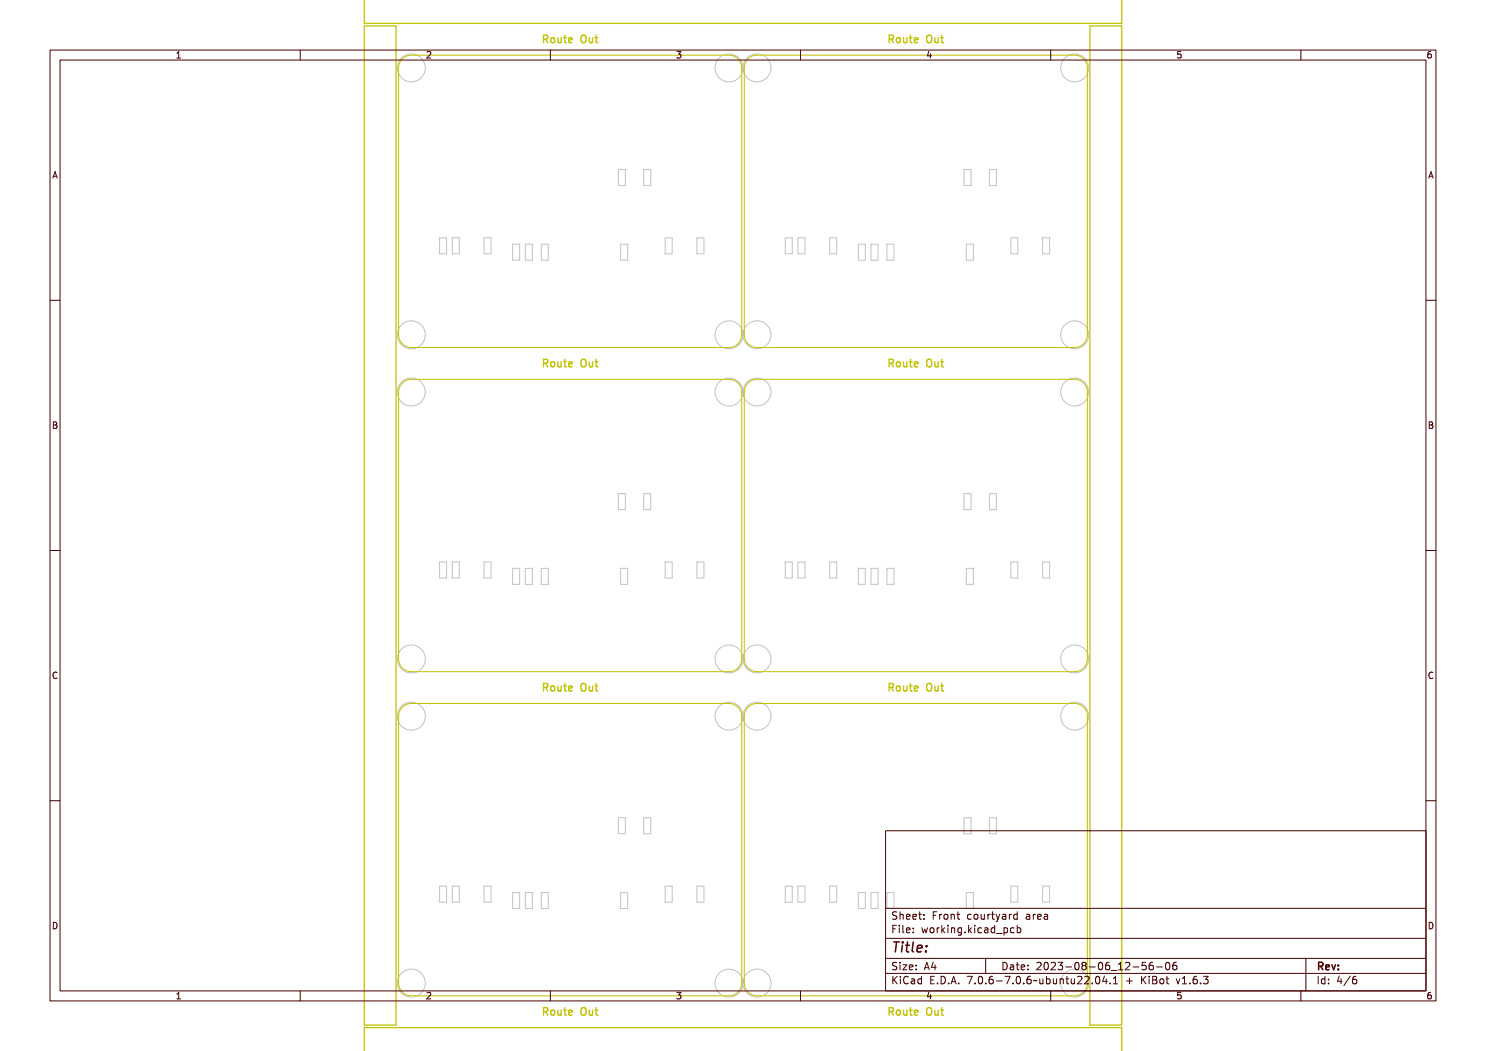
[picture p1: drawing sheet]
<svg xmlns="http://www.w3.org/2000/svg" width="297mm" height="210mm" viewBox="0 0 297 210" stroke-linecap="round" stroke-linejoin="round" font-family="sans-serif">
<g fill="none" stroke="#c2c2c2" stroke-width=".2">
<path d="M123.6 33.9h1.4v3.2h-1.4zM128.7 33.9h1.4v3.2h-1.4zM192.7 33.9h1.4v3.2h-1.4zM197.8 33.9h1.4v3.2h-1.4zM87.9 47.5h1.4v3.2h-1.4zM90.4 47.5h1.4v3.2h-1.4zM96.7 47.5h1.4v3.2h-1.4zM102.5 48.8h1.4v3.2h-1.4zM105 48.8h1.4v3.2h-1.4zM108.2 48.8h1.4v3.2h-1.4zM124.1 48.8h1.4v3.2h-1.4zM132.9 47.5h1.4v3.2h-1.4z"/>
<path d="M139.3 47.5h1.4v3.2h-1.4zM156.9 47.5h1.4v3.2h-1.4zM159.5 47.5h1.4v3.2h-1.4zM165.8 47.5h1.4v3.2h-1.4zM171.6 48.8h1.4v3.2h-1.4zM174.1 48.8h1.4v3.2h-1.4zM177.3 48.8h1.4v3.2h-1.4zM193.1 48.8h1.4v3.2h-1.4zM202 47.5h1.4v3.2h-1.4zM208.4 47.5h1.4v3.2h-1.4zM123.6 98.6h1.4v3.2h-1.4zM128.7 98.6h1.4v3.2h-1.4z"/>
<path d="M192.7 98.6h1.4v3.2h-1.4zM197.8 98.6h1.4v3.2h-1.4zM87.9 112.3h1.4v3.2h-1.4zM90.4 112.3h1.4v3.2h-1.4zM96.7 112.3h1.4v3.2h-1.4zM102.5 113.6h1.4v3.2h-1.4zM105 113.6h1.4v3.2h-1.4zM108.2 113.6h1.4v3.2h-1.4zM124.1 113.6h1.4v3.2h-1.4zM132.9 112.3h1.4v3.2h-1.4zM139.3 112.3h1.4v3.2h-1.4zM156.9 112.3h1.4v3.2h-1.4z"/>
<path d="M159.5 112.3h1.4v3.2h-1.4zM165.8 112.3h1.4v3.2h-1.4zM171.6 113.6h1.4v3.2h-1.4zM174.1 113.6h1.4v3.2h-1.4zM177.3 113.6h1.4v3.2h-1.4zM193.1 113.6h1.4v3.2h-1.4zM202 112.3h1.4v3.2h-1.4zM208.4 112.3h1.4v3.2h-1.4zM87.9 177.1h1.4v3.2h-1.4zM90.4 177.1h1.4v3.2h-1.4zM96.7 177.1h1.4v3.2h-1.4zM102.5 178.3h1.4v3.2h-1.4z"/>
<path d="M105 178.3h1.4v3.2h-1.4zM108.2 178.3h1.4v3.2h-1.4zM123.6 163.4h1.4v3.2h-1.4zM124.1 178.3h1.4v3.2h-1.4zM128.7 163.4h1.4v3.2h-1.4zM132.9 177.1h1.4v3.2h-1.4zM139.3 177.1h1.4v3.2h-1.4zM156.9 177.1h1.4v3.2h-1.4zM159.5 177.1h1.4v3.2h-1.4zM165.8 177.1h1.4v3.2h-1.4zM171.6 178.3h1.4v3.2h-1.4zM174.1 178.3h1.4v3.2h-1.4z"/>
<path d="M177.3 178.3h1.4v3.2h-1.4zM192.7 163.4h1.4v3.2h-1.4zM197.8 163.4h1.4v3.2h-1.4zM202 177.1h1.4v3.2h-1.4zM208.4 177.1h1.4v3.2h-1.4zM193.1 181.5v-3.2h1.4v3.2"/>
<circle cx="82.2" cy="13.6" r="2.79"/>
<circle cx="145.7" cy="13.6" r="2.79"/>
<circle cx="151.3" cy="13.6" r="2.79"/>
<circle cx="214.8" cy="13.6" r="2.79"/>
<circle cx="82.2" cy="78.3" r="2.79"/>
<circle cx="82.2" cy="66.9" r="2.79"/>
<circle cx="145.7" cy="78.3" r="2.79"/>
<circle cx="145.7" cy="66.9" r="2.79"/>
<circle cx="151.3" cy="78.3" r="2.79"/>
<circle cx="151.3" cy="66.9" r="2.79"/>
<circle cx="214.8" cy="78.3" r="2.79"/>
<circle cx="214.8" cy="66.9" r="2.79"/>
<circle cx="82.2" cy="131.7" r="2.79"/>
<circle cx="145.7" cy="131.7" r="2.79"/>
<circle cx="151.3" cy="131.7" r="2.79"/>
<circle cx="214.8" cy="131.7" r="2.79"/>
<circle cx="82.2" cy="143.1" r="2.79"/>
<circle cx="145.7" cy="143.1" r="2.79"/>
<circle cx="151.3" cy="143.1" r="2.79"/>
<circle cx="214.8" cy="143.1" r="2.79"/>
<circle cx="82.2" cy="196.4" r="2.79"/>
<circle cx="145.7" cy="196.4" r="2.79"/>
<circle cx="151.3" cy="196.4" r="2.79"/>
<circle cx="214.8" cy="196.4" r="2.79"/>
</g>
<path d="M72.8 0v4.7h151.4v-4.7M72.8 5.2h6.4v199.6h-6.4zM217.8 5.2h6.4v199.6h-6.4zM72.8 210.1v-4.8h151.4v4.8" fill="none" stroke="#c2c200" stroke-width=".25"/>
<path d="M80.6 11.6l1-.5 .6-.1h63.5a2.54 2.54 0 0 1 2.5 2.6v53.3a2.54 2.54 0 0 1-2.5 2.5h-63.5a2.54 2.54 0 0 1-2.5-2.5v-53.3a2.54 2.54 0 0 1 .9-2zM149.7 11.6l1-.5 .6-.1h63.5a2.54 2.54 0 0 1 2.5 2.6v53.3a2.54 2.54 0 0 1-2.5 2.5h-63.5a2.54 2.54 0 0 1-2.5-2.5v-53.3a2.54 2.54 0 0 1 .9-2zM80.2 76.7a2.53 2.53 0 0 1 2-.9h63.5a2.54 2.54 0 0 1 2.5 2.5v53.4a2.54 2.54 0 0 1-2.5 2.5h-63.5a2.54 2.54 0 0 1-2.5-2.5v-53.4v-.5zM149.3 76.7a2.53 2.53 0 0 1 2-.9h63.5a2.54 2.54 0 0 1 2.5 2.5v53.4a2.54 2.54 0 0 1-2.5 2.5h-63.5a2.54 2.54 0 0 1-2.5-2.5v-53.4v-.5zM80.6 141.1l1-.5h.6h63.5a2.54 2.54 0 0 1 2.5 2.5v53.3a2.54 2.54 0 0 1-2.5 2.6h-63.5a2.54 2.54 0 0 1-2.5-2.6v-53.3a2.53 2.53 0 0 1 .9-2zM149.7 141.1l1-.5h.6h63.5a2.54 2.54 0 0 1 2.5 2.5v53.3a2.54 2.54 0 0 1-2.5 2.6h-63.5a2.54 2.54 0 0 1-2.5-2.6v-53.3a2.53 2.53 0 0 1 .9-2z" fill="none" stroke="#c2c200" stroke-width=".2"/>
<g fill="none" stroke="#c2c200" stroke-width=".27">
<path d="M108.6 7.1a.74 .74 0 0 1 .9 .3v.3l-.3 .2 .5 .7h-.2l-.2-.5-.3-.1h-.2v.6h-.2zM108.8 7.3h.2a.26 .26 0 0 1 .3 .3 .26 .26 0 0 1-.2 .2h-.3zM110.1 7.7h.1a.4 .4 0 0 1 .4 .4 .4 .4 0 0 1-.4 .4l-.1-.3zM111.1 7.5h.2v.8l.2 .2 .3-.2v-.8h.2v1.1h-.2v-.2a.36 .36 0 0 1-.5 .2 .36 .36 0 0 1-.2-.4zM112.6 7.2h.1v.3h.5v.1h-.5l.1 .7 .4 .2v.1h-.4l-.2-.2v-.8h-.3v-.1h.3zM113.6 7.6a.49 .49 0 0 1 .6-.1 .49 .49 0 0 1 .2 .6h-.7a.42 .42 0 0 0 .2 .4 .42 .42 0 0 0 .5-.1 .48 .48 0 0 1-.4 .2 .48 .48 0 0 1-.5-.2zM113.8 7.7l.3-.1 .2 .4h-.6zM116.1 7.2a.54 .54 0 0 1 .6 .1 .54 .54 0 0 1 .2 .6 .54 .54 0 0 1-.5 .7 .54 .54 0 0 1-.5-.7zM116.3 7.3a.57 .57 0 0 1 .3 .9l-.1 .2a.57 .57 0 0 1-.4-.9zM117.2 7.5h.2v.8l.2 .2 .2-.2v-.8h.2v1.1h-.2v-.2a.36 .36 0 0 1-.4 .2 .36 .36 0 0 1-.2-.4zM118.6 7.2h.2v.3h.4v.1h-.4v.7l.4 .2v.1h-.4l-.2-.2v-.8h-.3v-.1h.3zM177.7 7.1a.74 .74 0 0 1 .9 .3v.3l-.3 .2 .5 .7h-.2l-.3-.5-.2-.1h-.2v.6h-.2z"/>
<path d="M177.9 7.3h.2a.26 .26 0 0 1 .3 .3 .26 .26 0 0 1-.3 .2h-.2zM179.2 7.7h.1a.4 .4 0 0 1 .4 .4 .4 .4 0 0 1-.4 .4l-.2-.3zM180.2 7.5h.2v.8l.2 .2 .2-.2 .1-.8h.1v1.1h-.1v-.2a.36 .36 0 0 1-.5 .2 .36 .36 0 0 1-.2-.4zM181.7 7.2h.1v.3h.4v.1h-.4v.7l.4 .2v.1h-.4l-.1-.2v-.8h-.3v-.1h.3zM182.7 7.6a.49 .49 0 0 1 .6-.1 .49 .49 0 0 1 .2 .6h-.8a.42 .42 0 0 0 .3 .4 .42 .42 0 0 0 .5-.1 .48 .48 0 0 1-.4 .2 .48 .48 0 0 1-.5-.2zM182.9 7.7l.3-.1 .2 .4h-.6zM185.2 7.2a.54 .54 0 0 1 .6 .1 .54 .54 0 0 1 .2 .6 .54 .54 0 0 1-.5 .7 .54 .54 0 0 1-.5-.7zM185.3 7.3a.57 .57 0 0 1 .4 .9l-.1 .2a.57 .57 0 0 1-.4-.9zM186.3 7.5h.2v.8l.2 .2 .2-.2v-.8h.2v1.1h-.2v-.2a.36 .36 0 0 1-.4 .2 .36 .36 0 0 1-.2-.4zM187.7 7.2h.2v.3h.4v.1h-.4v.7l.4 .2v.1h-.4l-.2-.2v-.8h-.3v-.1h.3zM108.6 71.9a.74 .74 0 0 1 .9 .2v.4l-.3 .2 .5 .7h-.2l-.2-.5-.3-.1h-.2v.6h-.2zM108.8 72.1h.2a.26 .26 0 0 1 .3 .2 .26 .26 0 0 1-.2 .3h-.3z"/>
<path d="M110.1 72.5l.1-.1a.4 .4 0 0 1 .4 .4 .4 .4 0 0 1-.4 .4l-.1-.2zM111.1 72.3h.2v.8l.2 .1 .3-.2v-.7h.2v1.1h-.2v-.2a.36 .36 0 0 1-.5 .2 .36 .36 0 0 1-.2-.4zM112.6 72h.1v.3h.5v.1h-.5l.1 .7 .4 .1v.2h-.4l-.2-.2v-.8h-.3v-.1h.3zM113.6 72.4a.49 .49 0 0 1 .6-.1 .49 .49 0 0 1 .2 .6h-.7a.42 .42 0 0 0 .2 .4 .42 .42 0 0 0 .5-.2 .48 .48 0 0 1-.4 .3 .48 .48 0 0 1-.5-.3zM113.8 72.5l.3-.1 .2 .3h-.6zM116.1 72a.54 .54 0 0 1 .6 0 .54 .54 0 0 1 .2 .6 .54 .54 0 0 1-.5 .8 .54 .54 0 0 1-.5-.8zM116.3 72.1a.57 .57 0 0 1 .3 .9l-.1 .2a.57 .57 0 0 1-.4-.9zM117.2 72.3h.2v.8l.2 .1 .2-.2v-.7h.2v1.1h-.2v-.2a.36 .36 0 0 1-.4 .2 .36 .36 0 0 1-.2-.4zM118.6 72h.2v.3h.4v.1h-.4v.7l.4 .1v.2h-.4l-.2-.2v-.8h-.3v-.1h.3zM177.7 71.9a.74 .74 0 0 1 .9 .2v.4l-.3 .2 .5 .7h-.2l-.3-.5-.2-.1h-.2v.6h-.2zM177.9 72.1h.2a.26 .26 0 0 1 .3 .2 .26 .26 0 0 1-.3 .3h-.2zM179.2 72.5l.1-.1a.4 .4 0 0 1 .4 .4 .4 .4 0 0 1-.4 .4l-.2-.2z"/>
<path d="M180.2 72.3h.2v.8l.2 .1 .2-.2 .1-.7h.1v1.1h-.1v-.2a.36 .36 0 0 1-.5 .2 .36 .36 0 0 1-.2-.4zM181.7 72h.1v.3h.4v.1h-.4v.7l.4 .1v.2h-.4l-.1-.2v-.8h-.3v-.1h.3zM182.7 72.4a.49 .49 0 0 1 .6-.1 .49 .49 0 0 1 .2 .6h-.8a.42 .42 0 0 0 .3 .4 .42 .42 0 0 0 .5-.2 .48 .48 0 0 1-.4 .3 .48 .48 0 0 1-.5-.3zM182.9 72.5l.3-.1 .2 .3h-.6zM185.2 72a.54 .54 0 0 1 .6 0 .54 .54 0 0 1 .2 .6 .54 .54 0 0 1-.5 .8 .54 .54 0 0 1-.5-.8zM185.3 72.1a.57 .57 0 0 1 .4 .9l-.1 .2a.57 .57 0 0 1-.4-.9zM186.3 72.3h.2v.8l.2 .1 .2-.2v-.7h.2v1.1h-.2v-.2a.36 .36 0 0 1-.4 .2 .36 .36 0 0 1-.2-.4zM187.7 72h.2v.3h.4v.1h-.4v.7l.4 .1v.2h-.4l-.2-.2v-.8h-.3v-.1h.3zM108.6 136.7a.74 .74 0 0 1 .9 .2v.3l-.3 .2 .5 .7h-.2l-.2-.5-.3-.1h-.2v.6h-.2zM108.8 136.8h.2a.26 .26 0 0 1 .3 .3 .26 .26 0 0 1-.2 .3h-.3zM110.1 137.3l.1-.1a.4 .4 0 0 1 .4 .4 .4 .4 0 0 1-.4 .4l-.1-.2zM111.1 137h.2v.9l.2 .1 .3-.2v-.8h.2v1.1h-.2v-.1a.36 .36 0 0 1-.5 .1 .36 .36 0 0 1-.2-.4z"/>
<path d="M112.6 136.7h.1v.3h.5v.2h-.5l.1 .7 .4 .1v.1h-.4l-.2-.2v-.7h-.3v-.2h.3zM113.6 137.2a.49 .49 0 0 1 .6-.1 .49 .49 0 0 1 .2 .5h-.7a.42 .42 0 0 0 .2 .4 .42 .42 0 0 0 .5-.1 .48 .48 0 0 1-.4 .3 .48 .48 0 0 1-.5-.3zM113.8 137.3l.3-.1 .2 .3h-.6zM116.1 136.7a.54 .54 0 0 1 .6 .1 .54 .54 0 0 1 .2 .6 .54 .54 0 0 1-.5 .8 .54 .54 0 0 1-.5-.8zM116.3 136.8a.57 .57 0 0 1 .3 1l-.1 .2a.57 .57 0 0 1-.4-.9zM117.2 137h.2v.9l.2 .1 .2-.2v-.8h.2v1.1h-.2v-.1a.36 .36 0 0 1-.4 .1 .36 .36 0 0 1-.2-.4zM118.6 136.7h.2v.3h.4v.2h-.4v.7l.4 .1v.1h-.4l-.2-.2v-.7h-.3v-.2h.3zM177.7 136.7a.74 .74 0 0 1 .9 .2v.3l-.3 .2 .5 .7h-.2l-.3-.5-.2-.1h-.2v.6h-.2zM177.9 136.8h.2a.26 .26 0 0 1 .3 .3 .26 .26 0 0 1-.3 .3h-.2zM179.2 137.3l.1-.1a.4 .4 0 0 1 .4 .4 .4 .4 0 0 1-.4 .4l-.2-.2zM180.2 137h.2v.9l.2 .1 .2-.2 .1-.8h.1v1.1h-.1v-.1a.36 .36 0 0 1-.5 .1 .36 .36 0 0 1-.2-.4zM181.7 136.7h.1v.3h.4v.2h-.4v.7l.4 .1v.1h-.4l-.1-.2v-.7h-.3v-.2h.3z"/>
<path d="M182.7 137.2a.49 .49 0 0 1 .6-.1 .49 .49 0 0 1 .2 .5h-.8a.42 .42 0 0 0 .3 .4 .42 .42 0 0 0 .5-.1 .48 .48 0 0 1-.4 .3 .48 .48 0 0 1-.5-.3zM182.9 137.3l.3-.1 .2 .3h-.6zM185.2 136.7a.54 .54 0 0 1 .6 .1 .54 .54 0 0 1 .2 .6 .54 .54 0 0 1-.5 .8 .54 .54 0 0 1-.5-.8zM185.3 136.8a.57 .57 0 0 1 .4 1l-.1 .2a.57 .57 0 0 1-.4-.9zM186.3 137h.2v.9l.2 .1 .2-.2v-.8h.2v1.1h-.2v-.1a.36 .36 0 0 1-.4 .1 .36 .36 0 0 1-.2-.4zM187.7 136.7h.2v.3h.4v.2h-.4v.7l.4 .1v.1h-.4l-.2-.2v-.7h-.3v-.2h.3zM108.6 201.4a.74 .74 0 0 1 .9 .3v.3l-.3 .2 .5 .7h-.2l-.2-.5-.3-.1h-.2v.6h-.2zM108.8 201.6h.2a.26 .26 0 0 1 .3 .3 .26 .26 0 0 1-.2 .2h-.3zM110.1 202h.1a.4 .4 0 0 1 .4 .4 .4 .4 0 0 1-.4 .4l-.1-.3zM111.1 201.8h.2v.8l.2 .2 .3-.2v-.8h.2v1.1h-.2v-.2a.36 .36 0 0 1-.5 .2 .36 .36 0 0 1-.2-.4zM112.6 201.5h.1v.3h.5v.2h-.5l.1 .7 .4 .1v.1h-.4l-.2-.2v-.7h-.3v-.2h.3zM113.6 201.9a.49 .49 0 0 1 .6-.1 .49 .49 0 0 1 .2 .6h-.7a.42 .42 0 0 0 .2 .4 .42 .42 0 0 0 .5-.1 .48 .48 0 0 1-.4 .3 .48 .48 0 0 1-.5-.3z"/>
<path d="M113.8 202h.3l.2 .3h-.6zM116.1 201.5a.54 .54 0 0 1 .6 .1 .54 .54 0 0 1 .2 .6 .54 .54 0 0 1-.5 .7 .54 .54 0 0 1-.5-.7zM116.3 201.6a.57 .57 0 0 1 .3 .9l-.1 .2a.57 .57 0 0 1-.4-.9zM117.2 201.8h.2v.8l.2 .2 .2-.2v-.8h.2v1.1h-.2v-.2a.36 .36 0 0 1-.4 .2 .36 .36 0 0 1-.2-.4zM118.6 201.5h.2v.3h.4v.2h-.4v.7l.4 .1v.1h-.4l-.2-.2v-.7h-.3v-.2h.3zM177.7 201.4a.74 .74 0 0 1 .9 .3v.3l-.3 .2 .5 .7h-.2l-.3-.5-.2-.1h-.2v.6h-.2zM177.9 201.6h.2a.26 .26 0 0 1 .3 .3 .26 .26 0 0 1-.3 .2h-.2zM179.2 202h.1a.4 .4 0 0 1 .4 .4 .4 .4 0 0 1-.4 .4l-.2-.3zM180.2 201.8h.2v.8l.2 .2 .2-.2 .1-.8h.1v1.1h-.1v-.2a.36 .36 0 0 1-.5 .2 .36 .36 0 0 1-.2-.4zM181.7 201.5h.1v.3h.4v.2h-.4v.7l.4 .1v.1h-.4l-.1-.2v-.7h-.3v-.2h.3zM182.7 201.9a.49 .49 0 0 1 .6-.1 .49 .49 0 0 1 .2 .6h-.8a.42 .42 0 0 0 .3 .4 .42 .42 0 0 0 .5-.1 .48 .48 0 0 1-.4 .3 .48 .48 0 0 1-.5-.3zM182.9 202h.3l.2 .3h-.6z"/>
<path d="M185.2 201.5a.54 .54 0 0 1 .6 .1 .54 .54 0 0 1 .2 .6 .54 .54 0 0 1-.5 .7 .54 .54 0 0 1-.5-.7zM185.3 201.6a.57 .57 0 0 1 .4 .9l-.1 .2a.57 .57 0 0 1-.4-.9zM186.3 201.8h.2v.8l.2 .2 .2-.2v-.8h.2v1.1h-.2v-.2a.36 .36 0 0 1-.4 .2 .36 .36 0 0 1-.2-.4zM187.7 201.5h.2v.3h.4v.2h-.4v.7l.4 .1v.1h-.4l-.2-.2v-.7h-.3v-.2h.3z"/>
<circle cx="110.3" cy="8" r=".53"/>
<circle cx="179.4" cy="8" r=".53"/>
<circle cx="110.3" cy="72.8" r=".53"/>
<circle cx="179.4" cy="72.8" r=".53"/>
<circle cx="110.3" cy="137.5" r=".53"/>
<circle cx="179.4" cy="137.5" r=".53"/>
<circle cx="110.3" cy="202.3" r=".53"/>
<circle cx="179.4" cy="202.3" r=".53"/>
</g>
<g fill="none" stroke="#480000" stroke-width=".2">
<path d="M10 10h277v190h-277zM12 12h273v186h-273zM60 10v2M110 10v2M160 10v2M210 10v2M260 10v2M10 60h2M285 60h2M10 110h2M285 110h2M10 160h2"/>
<path d="M285 160h2M177 166h108v32h-108zM60 198v2M110 198v2M160 198v2M177 181.5h108M177 187.5h108M177 191.5h108M177 194.5h108M178.1 195.2h.2v.6l.6-.6h.3l-.6 .6 .6 .8h-.2l-.5-.7-.2 .2v.5h-.2zM178.2 185h.9v.2h-.7v.4h.6v.2h-.6v.7h-.2zM178.3 182.4l.5-.1h.2v.2a.31 .31 0 0 0-.5-.1 .31 .31 0 0 0 0 .5 .5 .5 0 0 1 .6 .6 .5 .5 0 0 1-.8 .2l-.1-.2a.34 .34 0 0 0 .4 .1 .34 .34 0 0 0 .1-.5 .47 .47 0 0 1-.5-.2 .47 .47 0 0 1 .1-.5z"/>
<path d="M178.3 192.5l.5-.1h.2v.2a.31 .31 0 0 0-.5-.1 .31 .31 0 0 0 0 .5 .5 .5 0 0 1 .6 .6 .5 .5 0 0 1-.8 .2l-.1-.2a.34 .34 0 0 0 .4 .1 .34 .34 0 0 0 .1-.5 .47 .47 0 0 1-.5-.2 .47 .47 0 0 1 .1-.5zM179.4 182.2h.2v.6a.35 .35 0 0 1 .4-.1 .35 .35 0 0 1 .2 .4v.6h-.2v-.8h-.4v.8h-.2zM179.5 185.4h.4v.9h.4v.2h-.9v-.2h.3v-.8h-.2zM179.5 192.8h.4v.9h.4v.1h-.9v-.1h.3v-.8h-.2zM179.5 195.6h.4v.9h.4v.1h-.9v-.1h.3v-.8h-.2zM179.7 184.9h.2v.3h-.2zM179.7 192.3h.2v.3h-.2zM179.7 195.1h.2v.3h-.2zM180.6 184.9h.4v1.3l.4 .1v.2l-.5-.2v-1.2h-.3zM180.6 192.8h.8l-.6 .9h.6v.1h-.8l.6-.9h-.6zM180.7 182.8l.1-.1a.49 .49 0 0 1 .5 0 .49 .49 0 0 1 .2 .5h-.8a.42 .42 0 0 0 .3 .4 .42 .42 0 0 0 .4-.1 .47 .47 0 0 1-.4 .3 .47 .47 0 0 1-.4-.3zM180.7 195.4a.4 .4 0 0 1 .4-.3 .4 .4 0 0 1 .4 .3 .56 .56 0 0 0-.8 .4 .56 .56 0 0 0 .5 .7l.3-.1a.43 .43 0 0 1-.5 .3 .43 .43 0 0 1-.4-.4v-.6z"/>
<path d="M180.8 182.9l.4-.1 .1 .3h-.6zM181.8 195.6l.3-.1a.43 .43 0 0 1 .5 .5v.6h-.1v-.1a.38 .38 0 0 1-.5 .2 .38 .38 0 0 1-.2-.5 .38 .38 0 0 1 .4-.2h.3a.35 .35 0 0 0-.3-.4 .35 .35 0 0 0-.4 .2zM181.9 182.8l.1-.1a.49 .49 0 0 1 .5 0 .49 .49 0 0 1 .2 .5h-.8a.42 .42 0 0 0 .3 .4 .42 .42 0 0 0 .5-.1 .47 .47 0 0 1-.5 .3 .47 .47 0 0 1-.4-.3zM181.9 185.5l.1-.1a.49 .49 0 0 1 .5 0 .49 .49 0 0 1 .2 .5h-.8a.42 .42 0 0 0 .3 .4 .42 .42 0 0 0 .5-.1 .47 .47 0 0 1-.5 .3 .47 .47 0 0 1-.4-.3zM181.9 192.9l.1-.1a.49 .49 0 0 1 .5 0 .49 .49 0 0 1 .2 .5h-.8a.42 .42 0 0 0 .3 .4 .42 .42 0 0 0 .5-.1 .47 .47 0 0 1-.5 .3 .47 .47 0 0 1-.4-.3zM182 196.2l.5-.1a.31 .31 0 0 1-.2 .4 .31 .31 0 0 1-.4-.1zM182 182.9l.4-.1 .1 .3h-.6zM182 185.6l.4-.1 .1 .3h-.6zM182 193l.4-.1 .1 .3h-.6zM183 195.7l.4-.2 .2 .2v-.6h.2v1.5h-.2v-.1a.42 .42 0 0 1-.5 .1 .42 .42 0 0 1-.2-.5zM183.2 195.8l.1-.1a.4 .4 0 0 1 .3 .4 .4 .4 0 0 1-.3 .4l-.2-.2zM183.2 182.3h.2v.4h.4v.1h-.4v.7l.4 .1v.1h-.4l-.1-.1-.1-.8h-.3v-.1h.3z"/>
<path d="M183.3 185.4h.2v.3h-.2zM183.3 186.2h.2v.3h-.2zM183.3 192.8h.2v.3h-.2zM183.3 193.6h.2v.2h-.2zM184.5 182.7h.2v.3h-.2zM184.5 183.5h.2v.2h-.2zM185.2 185.4h.2l.2 .8 .1-.5h.2l.2 .5 .1-.8h.2l-.2 1.1h-.2l-.2-.7-.2 .7h-.1zM185.4 195.2h.9v.2h-.7v.4h.6v.2h-.6v.5h.7v.1h-.9zM185.7 192.4h.2l.5 1.4h-.2l-.1-.3h-.5l-.1 .3h-.2zM185.8 192.6l.2 .7h-.4zM186.6 182.3h.9v.2h-.7v.4h.6v.2h-.6v.6h-.2zM186.8 185.6l.1-.1a.39 .39 0 0 1 .4 .4 .39 .39 0 0 1-.4 .4l-.1-.2z"/>
<path d="M186.9 196.4h.2v.2h-.2zM187.1 192.4h.2v.9h.2v.2h-.2v.3h-.2v-.3h-.6zM187.1 192.6v.7h-.4zM187.8 195.2a.76 .76 0 0 1 .9 .7 .76 .76 0 0 1-.9 .7zM188 195.4a.57 .57 0 0 1 .5 .5 .57 .57 0 0 1-.5 .6zM188 182.7h.2v.2v-.1a.29 .29 0 0 1 .3-.2 .29 .29 0 0 1 .3 .3 .37 .37 0 0 0-.5-.1 .37 .37 0 0 0-.1 .4v.5h-.2zM188 185.4h.2v.2v-.1a.29 .29 0 0 1 .3-.2 .29 .29 0 0 1 .3 .3 .37 .37 0 0 0-.5-.1 .37 .37 0 0 0-.1 .4v.6h-.2zM189.1 184.9h.1v.9l.5-.4h.2l-.4 .4 .5 .7h-.2l-.4-.6-.2 .1v.5h-.1zM189.2 182.9l.1-.1a.39 .39 0 0 1 .4 .4 .39 .39 0 0 1-.4 .4l-.1-.2zM189.3 196.4h.3v.2h-.3zM190.2 182.7h.2v.1a.35 .35 0 0 1 .4-.1 .35 .35 0 0 1 .3 .4v.6h-.2l-.1-.8h-.3l-.1 .8h-.2zM190.3 185.4h.4v.9h.4v.2h-.9v-.2h.4v-.8h-.3z"/>
<path d="M190.5 195.2h.3l.4 1.4h-.2l-.1-.3h-.5l-.1 .3h-.2zM190.6 184.9h.1v.3h-.1zM190.6 195.4l.2 .7h-.4zM191.4 185.4h.2v.1a.35 .35 0 0 1 .4-.1 .35 .35 0 0 1 .3 .4v.7h-.2l-.1-.9h-.3l-.1 .9h-.2zM191.7 182.3h.1v.4h.4v.1h-.4v.7l.4 .1v.1h-.4l-.1-.1v-.8h-.3v-.1h.3zM191.7 196.4h.3v.2h-.3zM192.7 185.5l.3-.2 .3 .2v-.1h.2v1a.53 .53 0 0 1-.8 .4v-.2a.36 .36 0 0 0 .4 .1 .36 .36 0 0 0 .2-.4l-.1 .1a.53 .53 0 0 1-.7-.3 .53 .53 0 0 1 .2-.6zM192.8 185.6l.1-.1a.39 .39 0 0 1 .4 .4 .39 .39 0 0 1-.4 .4l-.1-.2zM193.8 195.2h.9l-.5 1.4h-.2l.5-1.2h-.7zM194 182.8a.39 .39 0 0 1 .4-.2 .39 .39 0 0 1 .3 .3 .4 .4 0 0 0-.6 0 .4 .4 0 0 0 0 .6 .4 .4 0 0 0 .6 0 .45 .45 0 0 1-.6 .3 .45 .45 0 0 1-.3-.6zM194.1 186.2h.3v.3h-.3zM195.1 184.9h.2v.9l.4-.4h.3l-.5 .4 .5 .7h-.2l-.4-.6-.1 .1v.5h-.2z"/>
<path d="M195.2 182.9l.1-.1a.39 .39 0 0 1 .4 .4 .39 .39 0 0 1-.4 .4l-.1-.2zM195.3 196.4h.3v.2h-.3zM196.2 182.7h.2v.8l.2 .1 .3-.2v-.7h.2v1h-.2v-.1a.35 .35 0 0 1-.4 .2 .35 .35 0 0 1-.3-.5zM196.3 185.4h.5v.9h.3v.2h-.9v-.2h.4v-.8h-.3zM196.3 195.4a.57 .57 0 0 1 .7 0 .57 .57 0 0 1 .1 .8 .5 .5 0 0 1-.6 .5 .5 .5 0 0 1-.3-.8zM196.5 195.4a.61 .61 0 0 1 .4 1l-.1 .1a.61 .61 0 0 1-.4-1zM196.6 184.9h.2v.3h-.2zM197 191.5v3M197.6 185.5a.39 .39 0 0 1 .4-.2 .39 .39 0 0 1 .3 .3 .4 .4 0 0 0-.6 0 .4 .4 0 0 0 0 .6 .4 .4 0 0 0 .6 0 .45 .45 0 0 1-.6 .3 .45 .45 0 0 1-.3-.6zM197.6 182.7h.2v.2v-.1a.29 .29 0 0 1 .4-.2 .29 .29 0 0 1 .2 .3 .37 .37 0 0 0-.4-.1 .37 .37 0 0 0-.2 .4v.5h-.2zM197.7 196.4h.3v.2h-.3zM198.7 185.4l.2-.1a.43 .43 0 0 1 .6 .5v.7h-.2v-.2a.38 .38 0 0 1-.5 .2 .38 .38 0 0 1-.2-.5 .38 .38 0 0 1 .5-.2h.2a.35 .35 0 0 0-.3-.4 .35 .35 0 0 0-.3 .2z"/>
<path d="M198.7 195.4a.38 .38 0 0 1 .4-.3 .38 .38 0 0 1 .3 .3 .43 .43 0 0 0-.5 0 .43 .43 0 0 0-.1 .5 .46 .46 0 0 1 .7 .1 .46 .46 0 0 1-.2 .6 .46 .46 0 0 1-.7-.2zM198.8 186l.5-.1a.31 .31 0 0 1-.1 .4 .31 .31 0 0 1-.4-.1zM198.9 182.3h.2v.4h.4v.1h-.4v.7l.4 .1v.1h-.4l-.2-.1v-.8h-.3v-.1h.3zM199.8 182.7h.1l.4 .8 .3-.8h.2l-.3 .7a.68 .68 0 0 1-.7 .8l.4-.5zM199.9 185.5l.3-.2 .3 .2v-.6h.2v1.6h-.2v-.2a.42 .42 0 0 1-.5 .1 .42 .42 0 0 1-.2-.5zM200 196h.5v.2h-.5zM200 185.6l.1-.1a.39 .39 0 0 1 .4 .4 .39 .39 0 0 1-.4 .4l-.1-.2zM200.1 192.4a.76 .76 0 0 1 1 .7 .76 .76 0 0 1-1 .7zM200.3 192.6a.57 .57 0 0 1 .6 .5 .57 .57 0 0 1-.6 .6zM200.9 186.8l1.2 .1zM201 195.2h.9l-.5 1.4h-.2l.5-1.2h-.7zM201.1 182.7l.2-.1a.43 .43 0 0 1 .6 .5v.6h-.2v-.1a.38 .38 0 0 1-.5 .2 .38 .38 0 0 1-.2-.5 .38 .38 0 0 1 .5-.2h.2a.35 .35 0 0 0-.2-.4 .35 .35 0 0 0-.4 .2z"/>
<path d="M201.2 183.3l.5-.1a.31 .31 0 0 1-.1 .4 .31 .31 0 0 1-.4-.1zM201.4 192.8l.3-.1a.43 .43 0 0 1 .5 .5v.6h-.1v-.1a.38 .38 0 0 1-.5 .2 .38 .38 0 0 1-.2-.5 .38 .38 0 0 1 .4-.2h.3a.35 .35 0 0 0-.3-.4 .35 .35 0 0 0-.4 .2zM201.6 193.4l.5-.1a.31 .31 0 0 1-.2 .4 .31 .31 0 0 1-.4-.1zM202.2 185.4h.2v.1a.53 .53 0 0 1 .8 .3 .53 .53 0 0 1-.6 .7l-.2-.2v.6h-.2zM202.4 182.7h.2v.2l.1-.1a.29 .29 0 0 1 .3-.2 .29 .29 0 0 1 .2 .3 .37 .37 0 0 0-.4-.1 .37 .37 0 0 0-.2 .4v.5h-.2zM202.5 185.6l.1-.1a.4 .4 0 0 1 .4 .4 .4 .4 0 0 1-.4 .4l-.2-.2zM202.5 196.4h.3v.2h-.3zM202.8 192.4h.2v.4h.4v.1h-.4v.7l.4 .1v.1h-.4l-.2-.1v-.8h-.3v-.1h.3zM203.5 182.8l.3-.2 .3 .2v-.6h.2v1.5h-.2v-.1a.42 .42 0 0 1-.5 .1 .42 .42 0 0 1-.2-.5zM203.5 195.4a.57 .57 0 0 1 .8 0 .57 .57 0 0 1 0 .8 .5 .5 0 0 1-.6 .5 .5 .5 0 0 1-.3-.8zM203.6 185.5a.39 .39 0 0 1 .4-.2 .39 .39 0 0 1 .3 .3 .4 .4 0 0 0-.5 0 .4 .4 0 0 0 0 .6 .4 .4 0 0 0 .5 0 .45 .45 0 0 1-.6 .3 .45 .45 0 0 1-.2-.6zM203.6 182.9l.1-.1a.4 .4 0 0 1 .4 .4 .4 .4 0 0 1-.4 .4l-.1-.2z"/>
<path d="M203.7 195.4a.61 .61 0 0 1 .4 1l-.1 .1a.61 .61 0 0 1-.3-1zM203.9 192.9l.1-.1a.49 .49 0 0 1 .5 0 .49 .49 0 0 1 .2 .5h-.8a.42 .42 0 0 0 .3 .4 .42 .42 0 0 0 .5-.1 .47 .47 0 0 1-.5 .3 .47 .47 0 0 1-.4-.3zM204 193l.4-.1 .1 .3h-.6zM204.7 184.9h.1v.6a.53 .53 0 0 1 .8 .3 .53 .53 0 0 1-.6 .7l-.2-.2v.2h-.1zM204.9 185.6l.1-.1a.39 .39 0 0 1 .4 .4 .39 .39 0 0 1-.4 .4l-.1-.2zM204.9 196.4h.3v.2h-.3zM205.3 192.8h.2v.3h-.2zM205.3 193.6h.2v.2h-.2zM205.9 182.7l.3-.1a.43 .43 0 0 1 .5 .5v.6h-.2v-.1a.38 .38 0 0 1-.5 .2 .38 .38 0 0 1-.2-.5 .38 .38 0 0 1 .5-.2h.2a.35 .35 0 0 0-.2-.4 .35 .35 0 0 0-.4 .2zM205.9 195.4a.38 .38 0 0 1 .4-.3 .38 .38 0 0 1 .3 .3 .43 .43 0 0 0-.5 0 .43 .43 0 0 0-.1 .5 .46 .46 0 0 1 .7 .1 .46 .46 0 0 1-.2 .6 .46 .46 0 0 1-.6-.2zM206.1 183.3l.4-.1a.31 .31 0 0 1-.1 .4 .31 .31 0 0 1-.4-.1zM207 196l1-.1a.49 .49 0 0 1-.8 .1l-.2 .2z"/>
<path d="M207.2 182.7h.2v.2l.1-.1a.29 .29 0 0 1 .3-.2 .29 .29 0 0 1 .2 .3 .37 .37 0 0 0-.4-.1 .37 .37 0 0 0-.2 .4v.5h-.2zM207.4 192.5a.53 .53 0 0 1 .8 .1 .53 .53 0 0 1-.3 .7l-.3 .4h.7v.1h-.9l.3-.5a.4 .4 0 0 0 .3-.4 .4 .4 0 0 0-.3-.4l-.3 .2zM208.3 195.6h.1l.1 .8 .2 .1 .2-.2v-.7h.2v1h-.2v-.1a.35 .35 0 0 1-.4 .2 .35 .35 0 0 1-.2-.5zM208.3 182.8l.2-.1a.49 .49 0 0 1 .5 0 .49 .49 0 0 1 .2 .5h-.8a.42 .42 0 0 0 .3 .4 .42 .42 0 0 0 .4-.1 .47 .47 0 0 1-.4 .3 .47 .47 0 0 1-.4-.3zM208.5 182.9l.3-.1 .2 .3h-.6zM208.7 192.6a.57 .57 0 0 1 .7 0 .57 .57 0 0 1 .1 .8 .5 .5 0 0 1-.6 .5 .5 .5 0 0 1-.3-.8zM208.9 192.6a.61 .61 0 0 1 .3 1l-.1 .1a.61 .61 0 0 1-.3-1zM209.5 195.1h.2v.6a.53 .53 0 0 1 .7 .3 .53 .53 0 0 1-.6 .7l-.1-.2v.1h-.2zM209.5 182.7l.3-.1a.43 .43 0 0 1 .5 .5v.6h-.2v-.1a.38 .38 0 0 1-.5 .2 .38 .38 0 0 1-.2-.5 .38 .38 0 0 1 .5-.2h.2a.35 .35 0 0 0-.2-.4 .35 .35 0 0 0-.4 .2zM209.7 183.3l.4-.1a.31 .31 0 0 1-.1 .4 .31 .31 0 0 1-.4-.1zM209.7 195.8l.1-.1a.4 .4 0 0 1 .4 .4 .4 .4 0 0 1-.4 .4l-.1-.2zM209.8 192.5a.53 .53 0 0 1 .8 .1 .53 .53 0 0 1-.3 .7l-.3 .4h.7v.1h-.9l.3-.5a.4 .4 0 0 0 .3-.4 .4 .4 0 0 0-.3-.4l-.3 .2z"/>
<path d="M210 198v2M210.7 195.6h.2v.8l.2 .1 .2-.2v-.7h.2v1h-.2v-.1a.35 .35 0 0 1-.4 .2 .35 .35 0 0 1-.2-.5zM211 192.4a.46 .46 0 0 1 .6 0 .46 .46 0 0 1 .1 .6l-.1 .1a.47 .47 0 0 1 .2 .7 .47 .47 0 0 1-.7 0l-.1-.2a.35 .35 0 0 0 .5 .1 .35 .35 0 0 0 0-.5h-.3v-.2a.29 .29 0 0 0 .4-.1 .29 .29 0 0 0-.1-.4 .29 .29 0 0 0-.4 .1h-.1zM211.9 195.6h.2v.1a.35 .35 0 0 1 .4-.1 .35 .35 0 0 1 .2 .4v.6h-.2v-.8h-.4v.8h-.2zM212.4 193.2h.5v.2h-.5zM213.3 195.2h.2v.4h.4v.1h-.4v.7l.4 .1v.1h-.4l-.2-.1v-.8h-.3v-.1h.3zM213.5 192.6a.57 .57 0 0 1 .7 0 .57 .57 0 0 1 .1 .8 .5 .5 0 0 1-.6 .5 .5 .5 0 0 1-.3-.8zM213.7 192.6a.61 .61 0 0 1 .3 1v.1a.61 .61 0 0 1-.4-1zM214.3 195.6h.2v.8l.2 .1 .2-.2v-.7h.2v1h-.2v-.1a.35 .35 0 0 1-.4 .2 .35 .35 0 0 1-.2-.5zM214.7 192.5a.41 .41 0 0 1 .7-.1 .41 .41 0 0 1-.2 .7 .42 .42 0 0 1 .2 .6 .42 .42 0 0 1-.7 0 .42 .42 0 0 1 .2-.6l-.3-.2zM215.5 195.3a.53 .53 0 0 1 .8 .1 .53 .53 0 0 1-.3 .7l-.3 .4h.6v.1h-.9l.4-.5a.4 .4 0 0 0 .3-.4 .4 .4 0 0 0-.3-.4l-.3 .2zM216 193.2h.5v.2h-.5z"/>
<path d="M216.7 195.3a.53 .53 0 0 1 .8 .1 .53 .53 0 0 1-.3 .7l-.3 .4h.6v.1h-.9l.4-.5a.4 .4 0 0 0 .3-.4 .4 .4 0 0 0-.3-.4l-.3 .2zM217.1 192.6a.57 .57 0 0 1 .7 0 .57 .57 0 0 1 .1 .8 .5 .5 0 0 1-.6 .5 .5 .5 0 0 1-.3-.8zM217.3 192.6a.61 .61 0 0 1 .3 1v.1a.61 .61 0 0 1-.4-1zM218.2 196.4h.2v.2h-.2zM218.3 192.6a.38 .38 0 0 1 .4-.3 .38 .38 0 0 1 .3 .3 .43 .43 0 0 0-.5 0 .43 .43 0 0 0-.1 .5 .46 .46 0 0 1 .6 .1 .46 .46 0 0 1-.1 .6 .46 .46 0 0 1-.7-.2zM219.2 195.4a.57 .57 0 0 1 .7 0 .57 .57 0 0 1 .1 .8 .5 .5 0 0 1-.7 .5 .5 .5 0 0 1-.3-.8zM219.2 194.2l1.3 .1zM219.4 195.4a.61 .61 0 0 1 .3 1l-.1 .1a.61 .61 0 0 1-.3-1zM220.7 192.5l.5-.1v1.3h.3v.1h-.8v-.1h.3v-1.1h-.3zM220.8 195.2h.2v.9h.2v.2h-.2v.3h-.2v-.3h-.6zM220.8 195.4v.7h-.4zM221.8 196.4h.2v.2h-.2z"/>
<path d="M221.8 192.5a.53 .53 0 0 1 .8 .1 .53 .53 0 0 1-.3 .7l-.3 .4h.7v.1h-.9l.3-.5a.4 .4 0 0 0 .4-.4 .4 .4 0 0 0-.4-.4l-.3 .2zM222.8 195.3l.5-.1v1.3h.3v.1h-.8v-.1h.3v-1.1h-.3zM223.2 193.2h.5v.2h-.5zM224.3 192.4h.7v.2h-.6v.3a.53 .53 0 0 1 .7 .7 .53 .53 0 0 1-.9 .2v-.2a.38 .38 0 0 0 .5 .1 .38 .38 0 0 0 .1-.5 .38 .38 0 0 0-.5-.1zM225.4 195.5h.2v.4h.4v.2h-.4v.4h-.2v-.4h-.4v-.2h.4zM225.5 192.6a.38 .38 0 0 1 .4-.3 .38 .38 0 0 1 .3 .3 .43 .43 0 0 0-.5 0 .43 .43 0 0 0-.1 .5 .46 .46 0 0 1 .7 .1 .46 .46 0 0 1-.2 .6 .46 .46 0 0 1-.7-.2zM226.8 193.2h.5v.2h-.5zM227.5 195.2h.2v.6l.6-.6h.2l-.6 .6 .6 .8h-.2l-.5-.7-.1 .2v.5h-.2zM227.9 192.6a.57 .57 0 0 1 .8 0 .57 .57 0 0 1 0 .8 .5 .5 0 0 1-.6 .5 .5 .5 0 0 1-.3-.8zM228.2 192.6a.61 .61 0 0 1 .3 1l-.1 .1a.61 .61 0 0 1-.3-1zM228.8 195.6h.4v.9h.4v.1h-.9v-.1h.4v-.8h-.3zM229.1 195.1h.1v.3h-.1z"/>
<path d="M229.1 192.6a.38 .38 0 0 1 .4-.3 .38 .38 0 0 1 .3 .3 .43 .43 0 0 0-.5 0 .43 .43 0 0 0-.1 .5 .46 .46 0 0 1 .7 .1 .46 .46 0 0 1-.2 .6 .46 .46 0 0 1-.6-.2zM229.9 195.2h.4a.35 .35 0 0 1 .5 .2 .35 .35 0 0 1-.3 .5 .41 .41 0 0 1 .3 .5 .41 .41 0 0 1-.5 .2h-.4zM230.1 196h.2a.27 .27 0 0 1 .3 .2 .27 .27 0 0 1-.3 .3h-.2zM230.1 195.4h.2a.23 .23 0 0 1 .3 .2 .23 .23 0 0 1-.3 .2h-.2zM231.2 193.2h1.1M231.3 195.8l.1-.1a.39 .39 0 0 1 .4 .4 .39 .39 0 0 1-.4 .4l-.1-.2zM232.6 195.2h.1v.4h.4v.1h-.4l.1 .7 .3 .1v.1h-.3l-.2-.1v-.8h-.3v-.1h.3zM233.2 192.4l.1-.1a.8 .8 0 0 1 .5 .7 .8 .8 0 0 1-.5 .8 1 1 0 0 1-.1-1.4zM234.6 195.6h.2l.3 .9 .4-.9h.2l-.4 1h-.3zM235.1 192.3l-.4 .1a1.01 1.01 0 0 0 0 1.4l.5-.2v-.5l-.2-.2h-.3l-.3 .2M236 195.3l.5-.1v1.3h.3v.1h-.8v-.1h.3v-1.1h-.3zM237.4 196.4h.3v.2h-.3z"/>
<path d="M238.4 195.4a.38 .38 0 0 1 .4-.3 .38 .38 0 0 1 .3 .3 .43 .43 0 0 0-.5 0 .43 .43 0 0 0-.1 .5 .46 .46 0 0 1 .7 .1 .46 .46 0 0 1-.2 .6 .46 .46 0 0 1-.7-.2zM239.8 196.4h.3v.2h-.3zM240.7 195.2a.46 .46 0 0 1 .6 0 .46 .46 0 0 1 .1 .6l-.1 .1a.47 .47 0 0 1 .2 .7 .47 .47 0 0 1-.7 0l-.1-.2a.35 .35 0 0 0 .5 .1 .35 .35 0 0 0 0-.5l-.3-.1v-.1a.29 .29 0 0 0 .4-.1 .29 .29 0 0 0-.1-.4 .29 .29 0 0 0-.4 .1h-.1zM260 198v2M261 191.5v6.5M263.2 195.2h.8v.2h-.3v1.1h.3v.1h-.8v-.1h.3v-1.1h-.3zM264.4 195.7l.3-.2 .3 .2v-.6h.2v1.5h-.2v-.1a.42 .42 0 0 1-.5 .1 .42 .42 0 0 1-.2-.5zM264.6 195.8l.1-.1a.4 .4 0 0 1 .3 .4 .4 .4 0 0 1-.3 .4l-.2-.2zM265.9 195.6h.2v.3h-.2zM265.9 196.4h.2v.2h-.2zM268.5 195.2h.2v.9h.2v.2h-.2v.3h-.2v-.3h-.6zM268.5 195.4v.7h-.4z"/>
<path d="M269.9 195.2h.2l-.8 1.6h-.2zM270.5 195.4a.38 .38 0 0 1 .4-.3 .38 .38 0 0 1 .3 .3 .43 .43 0 0 0-.5 0 .43 .43 0 0 0-.2 .5 .46 .46 0 0 1 .7 .1 .46 .46 0 0 1-.2 .6 .46 .46 0 0 1-.6-.2z"/>
<circle cx="187" cy="185.9" r=".53"/>
<circle cx="189.4" cy="183.2" r=".53"/>
<circle cx="195.4" cy="183.2" r=".53"/>
<circle cx="196.7" cy="195.9" r=".13"/>
<circle cx="199.1" cy="196.2" r=".32"/>
<circle cx="203.9" cy="195.9" r=".13"/>
<circle cx="206.3" cy="196.2" r=".32"/>
<circle cx="209" cy="193.1" r=".13"/>
<circle cx="213.8" cy="193.1" r=".13"/>
<circle cx="215" cy="193.4" r=".29"/>
<circle cx="215" cy="192.8" r=".25"/>
<circle cx="217.4" cy="193.1" r=".13"/>
<circle cx="218.7" cy="193.4" r=".32"/>
<circle cx="219.5" cy="195.9" r=".13"/>
<circle cx="225.9" cy="193.4" r=".32"/>
<circle cx="228.3" cy="193.1" r=".13"/>
<circle cx="229.5" cy="193.4" r=".32"/>
<circle cx="231.5" cy="196.1" r=".53"/>
<circle cx="238.8" cy="196.2" r=".32"/>
<circle cx="270.9" cy="196.2" r=".32"/>
</g>
<g fill="none" stroke="#480000" stroke-width=".3">
<path d="M178.1 188.4h1.4v.2h-.6v1.7h-.2v-1.7h-.6zM179.9 188.8h.7v1.3h.4v.2h-1.2v-.2h.5v-1.1h-.4zM180.3 188.3h.3v.3h-.3zM181.8 188.4h.2v.4h.6v.2h-.6v1l.6 .1v.2a.55 .55 0 0 1-.8-.5v-.8h-.4v-.2h.4zM183 188.3h.6l.1 1.6 .1 .2h.4v.2a.54 .54 0 0 1-.8-.5v-1.4h-.4zM184.8 189a.65 .65 0 0 1 .8-.1 .65 .65 0 0 1 .3 .7h-1.1a.56 .56 0 0 0 .4 .5 .56 .56 0 0 0 .6-.1v.2a.81 .81 0 0 1-1.1-.1 .81 .81 0 0 1 .1-1.1zM185 189.1l.4-.1 .2 .4h-.8zM186.7 188.9h.3v.4h-.3zM186.7 189.9h.3v.4h-.3zM263.1 192.4a.73 .73 0 0 1 .9 .2v.3l-.3 .3 .5 .6h-.2l-.3-.4-.2-.2h-.2v.6h-.2zM263.3 192.6h.2a.26 .26 0 0 1 .3 .2 .26 .26 0 0 1-.2 .3h-.3zM264.5 192.9l.1-.1a.49 .49 0 0 1 .5 0 .49 .49 0 0 1 .2 .5h-.8a.42 .42 0 0 0 .3 .4 .42 .42 0 0 0 .4-.1 .47 .47 0 0 1-.4 .3 .47 .47 0 0 1-.4-.3z"/>
<path d="M264.6 193l.3-.1 .2 .3h-.6zM265.5 192.8h.2l.3 .9 .3-.9h.2l-.4 1h-.2zM267.1 192.8h.2v.3h-.2zM267.1 193.6h.2v.2h-.2z"/>
</g>
<text font-size="2.7" fill="#480000" x="178" y="190.3">Title:</text>
<g font-size="2" fill="#c2c200">
<text x="108.5" y="8.6">Route Out</text>
<text x="177.6" y="8.6">Route Out</text>
<text x="108.5" y="73.4">Route Out</text>
<text x="177.6" y="73.4">Route Out</text>
<text x="108.5" y="138.1">Route Out</text>
<text x="177.6" y="138.1">Route Out</text>
<text x="108.5" y="202.9">Route Out</text>
<text x="177.6" y="202.9">Route Out</text>
</g>
<g font-size="2" fill="#480000">
<text x="178" y="183.7">Sheet: Front courtyard area</text>
<text x="178" y="186.5">File: working.kicad_pcb</text>
<text x="178" y="193.9">Size: A4</text>
<text x="178" y="196.6">KiCad E.D.A. 7.0.6-7.0.6~ubuntu22.04.1 + KiBot v1.6.3</text>
<text x="200" y="193.9">Date: 2023-08-06_12-56-06</text>
<text x="263" y="196.6">Id: 4/6</text>
<text x="263" y="193.9">Rev:</text>
</g>
<g font-size="1.7" fill="#480000">
<text x="35" y="11.7">1</text>
<text x="85" y="11.7">2</text>
<text x="135" y="11.7">3</text>
<text x="185" y="11.7">4</text>
<text x="235" y="11.7">5</text>
<text x="285" y="11.7">6</text>
<text x="10.5" y="35.7">A</text>
<text x="285.5" y="35.7">A</text>
<text x="10.5" y="85.6">B</text>
<text x="285.5" y="85.6">B</text>
<text x="10.5" y="135.7">C</text>
<text x="285.5" y="135.7">C</text>
<text x="10.5" y="185.6">D</text>
<text x="285.5" y="185.6">D</text>
<text x="35" y="199.7">1</text>
<text x="85" y="199.7">2</text>
<text x="135" y="199.7">3</text>
<text x="185" y="199.7">4</text>
<text x="235" y="199.7">5</text>
<text x="285" y="199.7">6</text>
</g>
</svg>
